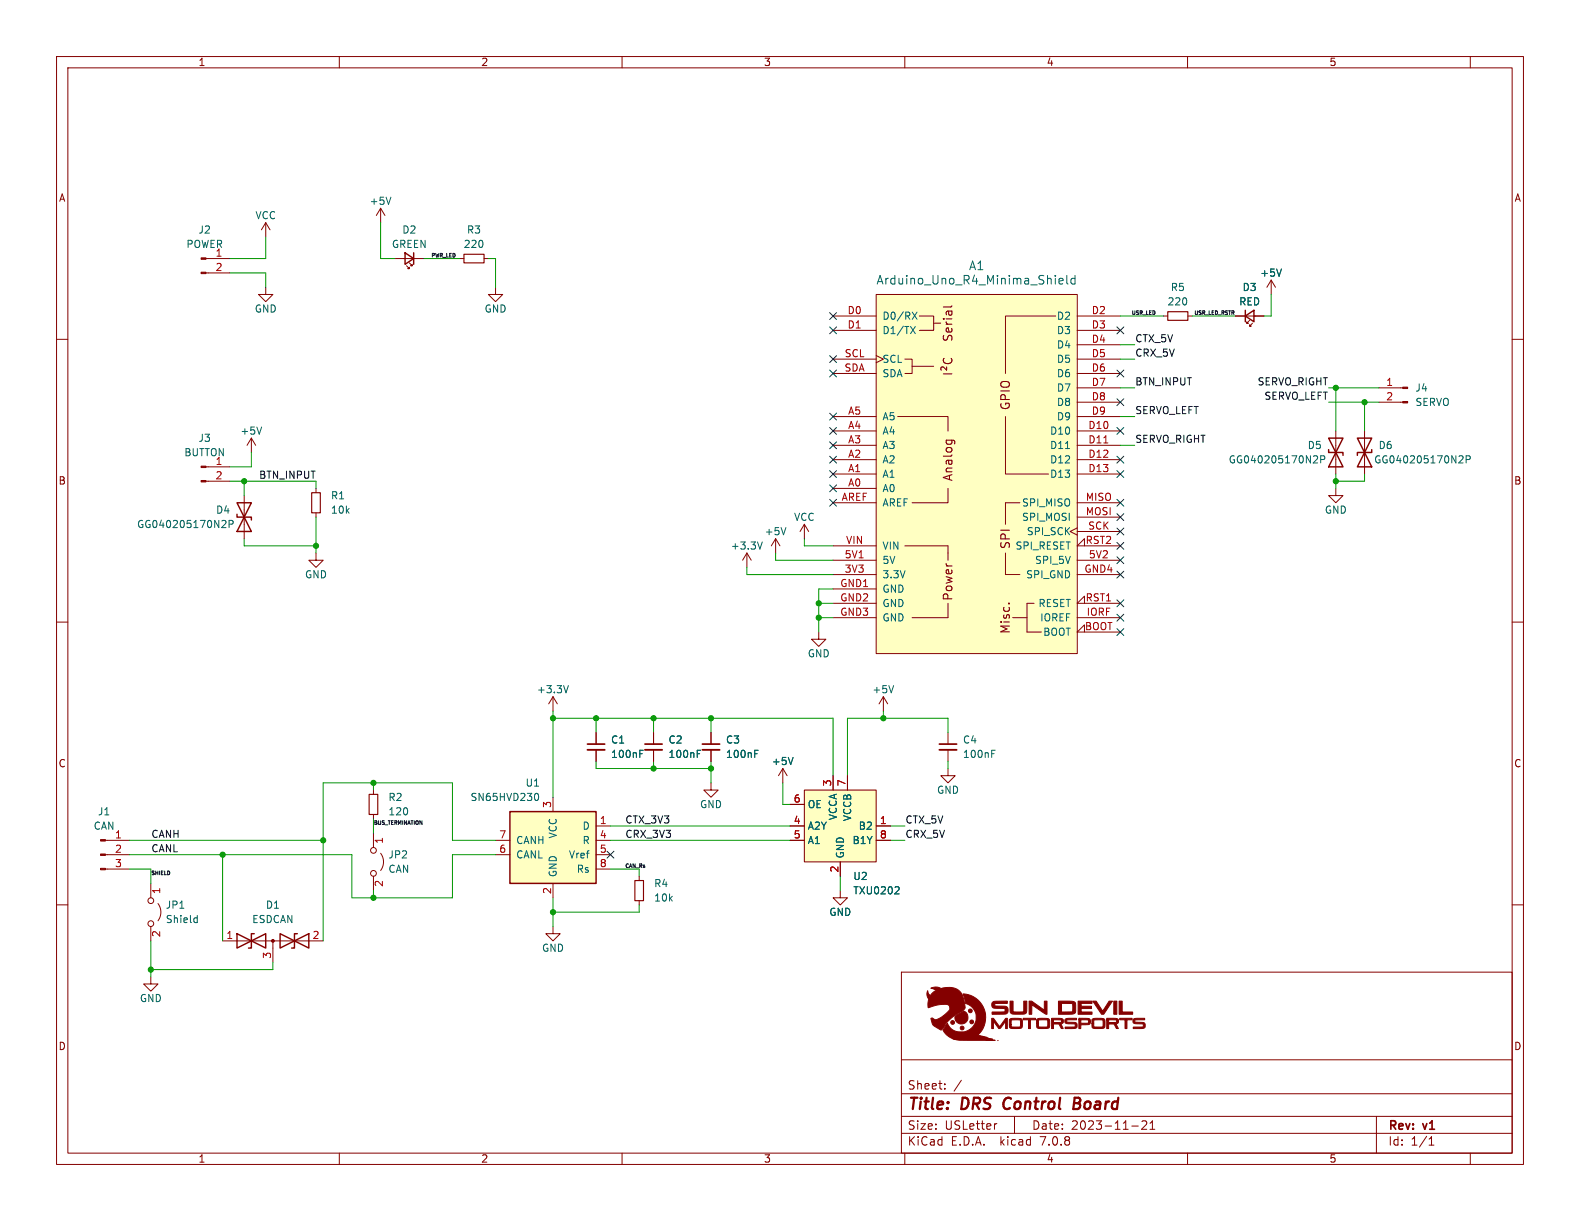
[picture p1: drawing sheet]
<svg xmlns="http://www.w3.org/2000/svg" width="279mm" height="216mm" viewBox="0 0 279 216" stroke-linecap="round" stroke-linejoin="round" font-family="sans-serif">
<g fill="none" stroke="#840000" stroke-width=".18">
<path d="M10 10h259.4v195.9h-259.4zM12 12h255.4v191.9h-255.4zM60 10v2M110 10v2M160 10v2M210 10v2M260 10v2M47 39.4l-.8 1.2M47 39.4v2.5M47 39.4l.8 1.2M67.3 36.8l-.8 1.3M67.3 36.8v2.6"/>
<path d="M67.3 36.8l.8 1.3M10 60h2M36.4 45.7h4.2M36.4 48.3h4.2M47 50.8v1.3h1.3l-1.3 1.2-1.3-1.2h1.3M69.8 45.7h5.1M71.9 47l.5 .5h-.3h.3v-.3M72.4 46.5l.5 .5h-.3h.3v-.3M81.3 45.7h.7M85.6 45.7h.8M87.6 50.8v1.3h1.3l-1.3 1.2-1.2-1.2h1.2M147.3 55.9h7.6"/>
<path d="M147.3 58.4h7.6M154.9 52.1h35.6v63.5h-35.6zM162.6 55.9h2.5v2.5h-2.5M165.1 57.2h1.3M186.7 55.9h-8.9v10.1M190.5 55.9h7.6M190.5 58.4h7.6M205.7 55.9h.8M210.1 55.9h.7M218.4 55.9h5.1M221 56.6l-.5 .6h.2h-.2v-.3M221.5 57.2l-.5 .5h.2h-.2v-.3"/>
<path d="M224.8 49.5l.8 1.3M224.8 49.5v2.6M224.8 49.5l-.8 1.3M267.4 60h2M44.4 77.5l-.7 1.2M44.4 77.5v2.5M44.4 77.5l.8 1.2M147.3 78.7h7.6M147.3 76.2h7.6M147.3 73.7h7.6M147.3 63.5h7.6M147.3 66h7.6"/>
<path d="M154.9 62.9l1.3 .6-1.3 .6M158.7 73.7h8.9v2.5M160 63.5h1.3v2.5h-1.3M161.3 64.8h3.8M177.8 73.7v10.1h7.6M190.5 78.7h7.6M190.5 76.2h7.6M190.5 73.7h7.6M190.5 61h7.6M190.5 63.5h7.6M190.5 66h7.6M190.5 68.6h7.6"/>
<path d="M190.5 71.1h7.6M236.2 76.2v7.6M241.3 76.2v7.6M243.8 68.6h4.3M243.8 71.1h4.3M36.4 85.1h4.2M36.4 82.6h4.2M43.2 87.6v7.7M55.9 97.8v1.3h1.2l-1.2 1.2-1.3-1.2h1.3M55.9 86.4v.7M55.9 90.7v.7M132.1 97.8l-.8 1.3"/>
<path d="M132.1 97.8v2.5M132.1 97.8l.7 1.3M137.2 95.3l-.8 1.2M137.2 95.3v2.5M137.2 95.3l.7 1.2M142.2 92.7l-.7 1.3M142.2 92.7v2.6M142.2 92.7l.8 1.3M147.3 99.1h7.6M147.3 86.4h7.6M147.3 83.8h7.6M147.3 81.3h7.6"/>
<path d="M147.3 88.9h7.6M147.3 96.5h7.6M160 96.5h7.6zM167.6 86.4v2.5h-6.3M167.6 96.5v2.6M177.8 97.8v3.8zM177.8 88.9v3.8zM177.8 88.9h2.5zM190.5 93.3l-1.3 .7 1.3 .6M190.5 99.1h7.6M190.5 83.8h7.6M190.5 81.3h7.6"/>
<path d="M190.5 88.9h7.6M190.5 91.4h7.6M190.5 94h7.6M191.8 96.5v-1.2l-1.3 1.2h7.6M236.2 86.4v1.2h1.3l-1.3 1.3-1.3-1.3h1.3M10 110h2M144.8 111.8v1.2h1.2l-1.2 1.3-1.3-1.3h1.3M147.3 101.6h7.6M147.3 104.1h7.6M147.3 106.7h7.6M147.3 109.2h7.6M161.3 109.2h6.3z"/>
<path d="M167.6 106.7v2.5M177.8 101.6h2.5zM179.1 109.2h2.5zM181.6 111.8h2.5zM181.6 106.7v5.1zM181.6 106.7h1.3zM190.5 101.6h7.6M190.5 109.2h7.6M191.8 111.8v-1.3l-1.3 1.3h7.6M191.8 106.7v-1.3l-1.3 1.3h7.6M267.4 110h2M66 139.7v.8"/>
<path d="M97.8 123.2l-.8 1.3M97.8 123.2v2.5M97.8 123.2l.8 1.3M105.4 129.5v2.1M105.4 132.6v2M115.6 129.5v2.1M115.6 132.6v2M125.7 138.4v1.3h1.3l-1.3 1.3-1.2-1.3h1.2M125.7 129.5v2.1M125.7 132.6v2M138.4 135.9l.8 1.3M138.4 135.9v2.5"/>
<path d="M138.4 135.9l-.7 1.3M142.2 139.7h12.7v12.7h-12.7zM147.3 137.2v2.5M149.9 137.2v2.5M156.2 123.2l.8 1.3M156.2 123.2v2.5M156.2 123.2l-.8 1.3M167.6 135.9v1.3h1.3l-1.3 1.2-1.2-1.2h1.2M167.6 129.5v2.1M167.6 132.6v2M10 160h2M18.6 148.6h4.3"/>
<path d="M18.6 151.1h4.3M18.6 153.7h4.3M26.7 156.2v2.6M27.9 159.8a2.54 2.54 0 0 1 0 3M66 144v.8M66 147.3v2.6M66 154.9v2.6M67.3 150.9a2.54 2.54 0 0 1 0 3M87.6 148.6h2.6M87.6 151.1h2.6M97.8 141v2.5M97.8 156.2v2.6"/>
<path d="M105.4 146.1h2.5M105.4 148.6h2.5M105.4 151.1h2.5M105.4 153.7h2.5M113 154.9v.8M113 159.3v.7M139.7 146.1h2.5M139.7 148.6h2.5M139.7 142.2h2.5M148.6 157.5v1.3h1.3l-1.3 1.2-1.3-1.2h1.3M148.6 152.4v2.5M154.9 146.1h2.6"/>
<path d="M154.9 148.6h2.6M267.4 160h2M26.7 172.7v1.3h1.2l-1.2 1.3-1.3-1.3h1.3M26.7 163.8v2.6M39.4 166.4h17.7M48.3 166.4v3.8M97.8 163.8v1.3h1.3l-1.3 1.3-1.3-1.3h1.3M159.4 171.9h108v32h-108zM159.4 197.4h108M159.4 193.4h108M159.4 187.4h108M167.1 192.4v.2"/>
<path d="M167.1 191.7v.1M170 191l-1.3 1.9M176.3 198.7l-.3 .1M179.4 197.4v3M200.1 199.1h1.2M201.9 198.3l.6-.1 .2 .1 .1 .3-.9 1.1h.9M203.4 199.7h.8M203.4 198.6l.4-.4v1.5M243.4 197.4v6.5M60 203.9v2M110 203.9v2M159.4 200.4h108"/>
<path d="M160 203.9v2M210 203.9v2M252.7 202.5h.9M252.7 201.4l.4-.4v1.5M260 203.9v2"/>
<circle cx="26.7" cy="159.3" r=".51"/>
<circle cx="66" cy="150.4" r=".51"/>
<circle cx="66" cy="154.4" r=".51"/>
<circle cx="26.7" cy="163.3" r=".51"/>
</g>
<path d="M177.7 194.4a1.27 1.27 0 0 0 0 1.6M189.9 195.1h.7M190.6 195.1l.3 .1M190.7 194.1h-.7l-.2 2 1-.1M190.8 195l-.2 .1" fill="none" stroke="#840000" stroke-width=".4"/>
<g fill="#840000" stroke="#840000" stroke-width=".18">
<path d="M170.3 175.7a4.2 4.2 0 0 1 3.8 2.8 4.2 4.2 0 0 1-1.2 4.5l1.7 .5-1.9-.1 2.8 .4-2.9-.1 3.4 .2-2.4 .1a21.7 21.7 0 0 1-5-.3h-.1l3.7-.1-3.7 .1-.7-.4-.6-.5-.5-.7 .8-1.2a2.64 2.64 0 0 0 4.1 1.1 2.64 2.64 0 0 0 0-4.2l-.9-.4z"/>
<path d="M164.6 174.7a1.93 1.93 0 0 1 2.4 .6l-.5-.5a2.81 2.81 0 0 1 3.9 2l.2 .8a1.13 1.13 0 0 1-.9 1.5 5.9 5.9 0 0 0-3 2.8 .37 .37 0 0 1-.3 .3 .37 .37 0 0 1-.4-.3 1.84 1.84 0 0 1-1.4-1.8 .48 .48 0 0 1 .7 .2 4 4 0 0 0 2.7-1.9 .73 .73 0 0 0-1-.8 7.8 7.8 0 0 0-2.8 .6 2.56 2.56 0 0 1 1.2-2.9l.4 .3 .3 .7-.1-.1a1.72 1.72 0 0 0-1.4-1.5z"/>
<path d="M175.4 180.1h.3l1.1 1.4 1-1.4h.3v1.8h-.3v-1.3a2.31 2.31 0 0 1-1.2 1.3l-.9-1.3v1.3h-.3z"/>
<path d="M178.5 180.3l.3-.2h.5a2.09 2.09 0 0 1 1.4 .2l.1 .2a1.32 1.32 0 0 1-.2 1.3h-1.8a.44 .44 0 0 1-.3-.6h.3l.1 .4h1a.41 .41 0 0 0 .5 0 .41 .41 0 0 0 .1-.5 .56 .56 0 0 0-.2-.8l-1.4 .1-.1 .8h-.3z"/>
<path d="M180.9 180.1h2.2v.2h-.9v1.6h-.3v-1.6h-1z"/>
<path d="M183.3 180.3l.3-.2h.5a2.09 2.09 0 0 1 1.5 .2v.2a1.32 1.32 0 0 1-.2 1.3h-1.8a.4 .4 0 0 1-.3-.5v-.3h.3a.42 .42 0 0 0 .1 .6h1a.41 .41 0 0 0 .5 0 .41 .41 0 0 0 .1-.5 .56 .56 0 0 0-.1-.8l-1.5 .1-.1 .6h-.3z"/>
<path d="M186 180.1h1.3a.57 .57 0 0 1 .7 .3 .57 .57 0 0 1-.3 .7l.3 .8h-.3l-.4-.8h-1v.8h-.3v-1.6h.3v.5h1.2a.22 .22 0 0 0 .2-.3 .22 .22 0 0 0-.2-.2h-1.5z"/>
<path d="M188.4 180.2l.5-.1h1.5v.2h-1.5a.2 .2 0 0 0-.3 .2 .2 .2 0 0 0 .2 .2l.9 .1a.58 .58 0 0 1 .8 .5 .58 .58 0 0 1-.8 .6h-1.3v-.3h1.5a.29 .29 0 0 0 .2-.4 .29 .29 0 0 0-.4-.2h-1a.47 .47 0 0 1-.4-.3 .47 .47 0 0 1 .1-.5z"/>
<path d="M190.8 180.1h1.3a.6 .6 0 0 1 .7 .7 .6 .6 0 0 1-.8 .4h-.9v.7h-.3v-1.6h.3v.6h.7a.58 .58 0 0 0 .7-.1 .34 .34 0 0 0-.1-.4 .34 .34 0 0 0-.4-.1h-1.2z"/>
<path d="M193.1 180.3l.3-.2h.5a2.09 2.09 0 0 1 1.4 .2l.1 .2a1.32 1.32 0 0 1-.2 1.3h-1.8a.4 .4 0 0 1-.3-.5v-.3h.3a.42 .42 0 0 0 .1 .6h1a.41 .41 0 0 0 .5 0 .41 .41 0 0 0 .1-.5 .56 .56 0 0 0-.2-.8l-1.4 .1-.1 .6h-.3z"/>
<path d="M195.7 180.1h1.4a.57 .57 0 0 1 .7 .3 .57 .57 0 0 1-.4 .7l.4 .8h-.4l-.4-.8h-1v.8h-.3v-1.6h.3v.5h1.3a.22 .22 0 0 0 .2-.3 .22 .22 0 0 0-.3-.2h-1.5z"/>
<path d="M198 180.1h2.2v.2h-.9v1.6h-.4v-1.6h-.9z"/>
<path d="M200.4 180.2l.5-.1h1.5v.2h-1.5a.2 .2 0 0 0-.2 .2 .2 .2 0 0 0 .2 .2l.8 .1a.58 .58 0 0 1 .8 .5 .58 .58 0 0 1-.7 .6h-1.4v-.3h1.5a.29 .29 0 0 0 .3-.4 .29 .29 0 0 0-.4-.2h-1a.47 .47 0 0 1-.5-.3 .47 .47 0 0 1 .1-.5z"/>
<path d="M169 179.6l1-.6a.69 .69 0 0 1 .8-.1 .69 .69 0 0 1 .4 .8 1.13 1.13 0 0 1-1.2 1.4 1.13 1.13 0 0 1-1-1.5z"/>
<path d="M175.5 177.2l.5-.2h2.1v.4l-2.2 .1a.24 .24 0 0 0 0 .2 .24 .24 0 0 0 .2 .2h1.1a.79 .79 0 0 1 1 .3 .79 .79 0 0 1-.2 1l-2.6 .2v-.5h1.9a.35 .35 0 0 0 .4-.3 .35 .35 0 0 0-.5-.3h-1.4a.61 .61 0 0 1-.5-.5 .61 .61 0 0 1 .2-.6z"/>
<path d="M178.6 177h.5v1.9h1.9v-1.9h.6v1.3a.81 .81 0 0 1-.3 1h-1.6a.79 .79 0 0 1-.9-.1 .79 .79 0 0 1-.2-.9z"/>
<path d="M182 177h.4l2.3 1.6v-1.6h.5v2.3l-.5-.1-2.2-1.5-.1 1.6h-.4z"/>
<path d="M187.2 177l2.7 .1a.62 .62 0 0 1 .3 .8v.3a.9 .9 0 0 1-.2 1l-.7 .1h-2.1v-1.9h.5v1.5h1.6a.36 .36 0 0 0 .4-.1 .36 .36 0 0 0 0-.4v-.7a.27 .27 0 0 0-.4-.3h-2.1z"/>
<path d="M190.6 177h2.5v.4h-1.9v.5h1.8v.4h-1.8v.6h1.9v.4h-2.5z"/>
<path d="M193.2 177h.6l1.2 1.8 1.1-1.8h.6l-1.5 2.3h-.4z"/>
<path d="M197 177h.5v2.3h-.5z"/>
<path d="M197.9 177h.5v1.9h1.9v.4h-2.4z"/>
<path d="M164 175.2l.2 .5 .2 .3-.2 .6-.3-.6z"/>
<path d="M35.6 85h.8v.2h-.8z"/>
<path d="M35.6 82.4h.8v.3h-.8z"/>
<path d="M35.6 48.1h.8v.3h-.8z"/>
<path d="M35.6 45.6h.8v.2h-.8z"/>
<path d="M248.1 71h.8v.2h-.8z"/>
<path d="M248.1 68.5h.8v.2h-.8z"/>
<path d="M17.8 153.5h.8v.3h-.8z"/>
<path d="M17.8 151h.8v.3h-.8z"/>
<path d="M17.8 148.5h.8v.2h-.8z"/>
<circle cx="170.1" cy="181.8" r=".33"/>
<circle cx="168.5" cy="180.8" r=".34"/>
<circle cx="171.8" cy="180.7" r=".33"/>
<circle cx="171.6" cy="178.7" r=".33"/>
<circle cx="48.3" cy="166.4" r=".25"/>
</g>
<g fill="#ffffc2" stroke="#ffffc2" stroke-width=".18">
<path d="M154.9 52.1h35.6v63.5h-35.6z"/>
<path d="M142.2 139.7h12.7v12.7h-12.7z"/>
<path d="M90.2 143.5h15.2v12.7h-15.2z"/>
</g>
<g fill="none" stroke="#840000" stroke-width=".19">
<path d="M166.8 56.4h.2M166.9 59.3l-.1 .6 .2 .2h.4l.3-.7 .3-.1 .3 .3v.6M167.3 56.9l.1 .3 .2 .1M167.3 57.3h1M167.3 56.4h1M167.7 55l.1 .5a.3 .3 0 0 0 .2 .2 .3 .3 0 0 0 .3-.2v-.5M168.3 58.1v.4l-.2 .2-.7-.1v-.5l.3-.1 .1 .7M168.3 55l-.9 .1v.6M168.3 54.1l-.2 .2h-1.3M166.8 66.1h1.5M167 63.4a.61 .61 0 0 0-.1 .7 .61 .61 0 0 0 .8 .2 .57 .57 0 0 0 .6-.3 .57 .57 0 0 0-.1-.6M167.3 77.8h1.3l.2 .3"/>
<path d="M167.4 77.8l-.1 .5M167.4 64.9v.6l-.5-.5a.31 .31 0 0 0-.5 .1v.4M168.3 77.8v.5M178.3 106.7h.2"/>
</g>
<g fill="none" stroke="#006464" stroke-width=".18">
<path d="M69.1 34.9l-.4 1.2M161 57.7l.9 1.3M161.3 55.2l.9 1.3M161.9 57.7l-.9 1.3M162.2 55.2l-.9 1.3M187.3 49.7l.7-.1-.1-.3-.4-.1-.2 .2v.8h.6M188.6 48.7v1.3l.3 .2M190.1 49.3l-.4-.1-.3 .3v.4l.1 .3h.6M190.1 48.7v1.5M226.6 47.6l-.4 1.2M46.3 75.5l-.5 1.3M188.4 79.3h.7"/>
<path d="M39.4 92l.4 .1 .2 .3-.8 .9h.8M40.5 92.7l.6-.1 .1-.2v-.3l-.7-.1v1.3M134.8 95.8l-.4 1.3M139 93.3l-.4 1.3M232.5 80.6l.4 .1 .1 .3-.8 .9h.8M233.5 81.3l.7-.1 .1-.2-.1-.3-.7-.1v1.3M258.2 80.6l.4 .1 .1 .3-.8 .9h.8M259.3 81.3l.6-.1 .1-.2-.1-.3-.6-.1v1.3M100.5 121.2l-.4 1.3M113.1 133.3h.5M113.1 132.7h.6M123.3 133.3h.4"/>
<path d="M123.3 132.7h.6M133.5 133.3h.4M133.5 132.7h.6M140.2 133.9l-.4 1.3M158 121.2l-.4 1.3M175.4 133.3h.4M175.4 132.7h.6M94.7 140.3h.1a.68 .68 0 0 1 .5 .6 .68 .68 0 0 1-.5 .6h-.1M158.8 156.8l.2 .2-.1 .3-.7 .8h.8M34.5 162.3l.4 .1M34.9 161.9v1.2M34.9 163.1h-.4"/>
</g>
<path d="M195.2 78.3h.7" fill="none" stroke="#a90000" stroke-width=".18"/>
<path d="M82 45h3.6v1.5h-3.6zM206.5 55.1h3.6v1.5h-3.6zM55.1 87.1h1.5v3.6h-1.5zM65.3 140.5h1.5v3.5h-1.5zM112.3 155.7h1.5v3.6h-1.5z" fill="none" stroke="#840000" stroke-width=".2"/>
<g fill="none" stroke="#840000" stroke-width=".25">
<path d="M71.6 44.7l1.6 1-1.6 1zM73.2 44.7v2M220.2 55.9l1.5-1v2zM220.2 54.9v2M234.9 79.5v.5h2.6v.5M234.9 77.5h2.6l-2.6 5.1h2.6zM240 77.5l2.6 5.1h-2.6l2.6-5.1zM242.6 79.5v.5h-2.6v.5M41.9 90.9v.5h2.5v.5M41.9 88.9h2.5l-2.5 5.1h2.5zM90.2 143.5h15.2v12.7h-15.2zM41.9 165.1l5.1 2.5v-2.5l-5.1 2.5z"/>
<path d="M45 165.1h-.6v2.5h-.5M49.5 165.1l5.1 2.5v-2.5l-5.1 2.5zM52.6 165.1h-.5v2.5h-.5"/>
</g>
<path d="M103.9 132.6h3M114 132.6h3.1M124.2 132.6h3.1M166.1 132.6h3.1" fill="none" stroke="#840000" stroke-width=".33"/>
<path d="M103.9 131.6h3M114 131.6h3.1M124.2 131.6h3.1M166.1 131.6h3.1" fill="none" stroke="#840000" stroke-width=".3"/>
<g fill="none" stroke="#009600" stroke-width=".18">
<path d="M67.3 39.4v6.3h2.5M40.6 48.3h6.4v2.5M47 41.9v3.8h-6.4M74.9 45.7h6.4M86.4 45.7h1.2v5.1M198.1 55.9h7.6M210.8 55.9h7.6M224.8 52.1v3.8h-1.3M198.1 68.6h2.6M198.1 63.5h2.6M198.1 61h2.6M198.1 78.7h2.6"/>
<path d="M198.1 73.7h2.6M234.9 68.6h8.9M234.9 71.1h8.9M236.2 68.6v7.6M241.3 71.1v5.1M40.6 85.1h15.3v1.3M43.2 85.1v2.5M43.2 95.3v1.2h12.7M44.4 80v2.6h-3.8M55.9 91.4v6.4M137.2 97.8v1.3h10.1M142.2 95.3v1.2h5.1"/>
<path d="M236.2 83.8v2.6M241.3 83.8v1.3h-5.1M132.1 100.3v1.3h15.2M144.8 109.2h2.5M144.8 106.7h2.5M147.3 104.1h-2.5v7.7M66 138.4v1.3M97.8 125.7v15.3M97.8 127h49.5v10.2M105.4 127v2.5M105.4 134.6v1.3h20.3M115.6 127v2.5"/>
<path d="M115.6 134.6v1.3M125.7 127v2.5M125.7 134.6v3.8M138.4 138.4v3.8h1.3M156.2 125.7v1.3M167.6 129.5v-2.5h-17.7v10.2M167.6 134.6v1.3M22.9 148.6h34.2M22.9 153.7h3.8v2.5M22.9 151.1h39.3v7.7h17.8v-7.7h7.6M39.4 151.1v15.3M66 144.8v2.5"/>
<path d="M66 157.5v1.3M87.6 148.6h-7.6v-10.2h-22.9v28M97.8 158.8v5M107.9 148.6h31.8M107.9 153.7h5.1v1.2M107.9 146.1h31.8M148.6 154.9v2.6M157.5 148.6h2.5M157.5 146.1h2.5M26.7 166.4v6.3M48.3 170.2v1.3h-21.6M113 160v1.3h-15.2"/>
</g>
<g fill="none" stroke="#000084" stroke-width=".18">
<path d="M146.7 55.3l1.2 1.2M146.7 57.8l1.2 1.2M147.9 55.3l-1.2 1.2M147.9 57.8l-1.2 1.2M197.5 57.8l1.2 1.2M198.7 57.8l-1.2 1.2M146.7 62.9l1.2 1.2M146.7 75.6l1.2 1.2M146.7 65.4l1.2 1.2M146.7 73.1l1.2 1.2M146.7 78.1l1.2 1.2M147.9 62.9l-1.2 1.2"/>
<path d="M147.9 75.6l-1.2 1.2M147.9 65.4l-1.2 1.2M147.9 73.1l-1.2 1.2M147.9 78.1l-1.2 1.2M197.5 70.5l1.2 1.2M197.5 65.4l1.2 1.2M197.5 75.6l1.2 1.2M198.7 70.5l-1.2 1.2M198.7 65.4l-1.2 1.2M198.7 75.6l-1.2 1.2M146.7 85.8l1.2 1.2M146.7 80.7l1.2 1.2"/>
<path d="M146.7 88.3l1.2 1.2M146.7 83.2l1.2 1.2M147.9 85.8l-1.2 1.2M147.9 80.7l-1.2 1.2M147.9 88.3l-1.2 1.2M147.9 83.2l-1.2 1.2M197.5 80.7l1.2 1.2M197.5 98.5l1.2 1.2M197.5 93.4l1.2 1.2M197.5 83.2l1.2 1.2M197.5 95.9l1.2 1.2M197.5 88.3l1.2 1.2"/>
<path d="M197.5 90.8l1.2 1.2M198.7 80.7l-1.2 1.2M198.7 98.5l-1.2 1.2M198.7 93.4l-1.2 1.2M198.7 83.2l-1.2 1.2M198.7 95.9l-1.2 1.2M198.7 88.3l-1.2 1.2M198.7 90.8l-1.2 1.2M197.5 101l1.2 1.2M197.5 108.6l1.2 1.2M197.5 111.2l1.2 1.2M197.5 106.1l1.2 1.2"/>
<path d="M198.7 101l-1.2 1.2M198.7 108.6l-1.2 1.2M198.7 111.2l-1.2 1.2M198.7 106.1l-1.2 1.2M107.3 150.5l1.3 1.2M108.6 150.5l-1.3 1.2"/>
</g>
<g fill="#009600" stroke="#009600" stroke-width=".18">
<circle cx="144.8" cy="109.2" r=".46"/>
<circle cx="144.8" cy="106.7" r=".46"/>
<circle cx="97.8" cy="127" r=".46"/>
<circle cx="97.8" cy="161.3" r=".46"/>
<circle cx="115.6" cy="135.9" r=".46"/>
<circle cx="156.2" cy="127" r=".46"/>
<circle cx="66" cy="158.8" r=".46"/>
<circle cx="39.4" cy="151.1" r=".46"/>
<circle cx="26.7" cy="171.5" r=".46"/>
<circle cx="241.3" cy="71.1" r=".46"/>
<circle cx="236.2" cy="68.6" r=".46"/>
<circle cx="236.2" cy="85.1" r=".46"/>
<circle cx="57.1" cy="148.6" r=".46"/>
<circle cx="66" cy="138.4" r=".46"/>
<circle cx="43.2" cy="85.1" r=".46"/>
<circle cx="55.9" cy="96.5" r=".46"/>
<circle cx="115.6" cy="127" r=".46"/>
<circle cx="105.4" cy="127" r=".46"/>
<circle cx="125.7" cy="127" r=".46"/>
<circle cx="125.7" cy="135.9" r=".46"/>
</g>
<g font-size="2.8" fill="#840000">
<text x="160.4" y="196.8">Title:</text>
<text x="170.1" y="196.8">DRS</text>
<text x="178.3" y="196.8">Control</text>
<text x="191.5" y="196.8">Board</text>
</g>
<g font-size="2.1" fill="#006464">
<text x="171.3" y="48">A1</text>
<text x="154.9" y="50.5">Arduino_Uno_R4_Minima_Shield</text>
</g>
<g font-size="2.1" fill="#840000">
<text x="178.8" y="72.7" transform="rotate(-90 178.8 72.7)">GPIO</text>
<text x="168.7" y="85.2" transform="rotate(-90 168.7 85.2)">Analog</text>
<text x="178.8" y="97.2" transform="rotate(-90 178.8 97.2)">SPI</text>
<text x="168.7" y="106.4" transform="rotate(-90 168.7 106.4)">Power</text>
<text x="178.8" y="112.2" transform="rotate(-90 178.8 112.2)">Misc.</text>
<text x="160.4" y="192.9">Sheet:</text>
<text x="160.4" y="202.8">KiCad</text>
<text x="160.4" y="200">Size:</text>
<text x="167.1" y="200">USLetter</text>
<text x="168.1" y="202.8">E.D.A.</text>
<text x="177" y="202.8">kicad</text>
<text x="182.4" y="200">Date:</text>
<text x="184.2" y="202.8">7.0.8</text>
<text x="189.4" y="200">2023-11-21</text>
<text x="245.4" y="200.2">Rev:</text>
<text x="245.4" y="202.8">Id:</text>
<text x="249.5" y="202.8">1/1</text>
<text x="251.8" y="200.2">v1</text>
</g>
<g font-size="1.8" fill="#840000">
<text x="35" y="11.9">1</text>
<text x="85" y="11.9">2</text>
<text x="135" y="11.9">3</text>
<text x="185" y="11.9">4</text>
<text x="235" y="11.9">5</text>
<text x="10.3" y="35.9">A</text>
<text x="267.7" y="35.9">A</text>
<text x="10.3" y="85.9">B</text>
<text x="267.7" y="85.9">B</text>
<text x="10.3" y="135.9">C</text>
<text x="267.7" y="135.9">C</text>
<text x="10.3" y="185.9">D</text>
<text x="267.7" y="185.9">D</text>
<text x="35" y="205.8">1</text>
<text x="85" y="205.8">2</text>
<text x="135" y="205.8">3</text>
<text x="185" y="205.8">4</text>
<text x="235" y="205.8">5</text>
</g>
<g font-size="1.8" fill="#006464">
<text x="35" y="41.5">J2</text>
<text x="45.1" y="39">VCC</text>
<text x="65.3" y="36.4">+5V</text>
<text x="71" y="41.5">D2</text>
<text x="82.5" y="41.5">R3</text>
<text x="32.9" y="44">POWER</text>
<text x="69.2" y="44">GREEN</text>
<text x="81.9" y="44">220</text>
<text x="206.9" y="51.7">R5</text>
<text x="219.6" y="51.7">D3</text>
<text x="222.8" y="49.1">+5V</text>
<text x="45" y="55.5">GND</text>
<text x="85.6" y="55.5">GND</text>
<text x="156" y="56.7">D0/RX</text>
<text x="156" y="59.3">D1/TX</text>
<text x="186.8" y="56.7">D2</text>
<text x="186.8" y="59.3">D3</text>
<text x="206.4" y="54.2">220</text>
<text x="219" y="54.2">RED</text>
<text x="156" y="64.4">SCL</text>
<text x="186.8" y="61.8">D4</text>
<text x="186.8" y="64.4">D5</text>
<text x="156" y="66.9">SDA</text>
<text x="186.8" y="66.9">D6</text>
<text x="186.8" y="69.4">D7</text>
<text x="186.8" y="72">D8</text>
<text x="250.2" y="69.4">J4</text>
<text x="250.2" y="72">SERVO</text>
<text x="42.4" y="77.1">+5V</text>
<text x="156" y="77.1">A4</text>
<text x="156" y="74.5">A5</text>
<text x="185.6" y="77.1">D10</text>
<text x="186.8" y="74.5">D9</text>
<text x="32.5" y="80.9">BUTTON</text>
<text x="35" y="78.3">J3</text>
<text x="38" y="82.3">1</text>
<text x="156" y="82.1">A2</text>
<text x="156" y="79.6">A3</text>
<text x="185.6" y="79.6">D11</text>
<text x="185.6" y="82.1">D12</text>
<text x="217.2" y="82.1">GG040205170N2P</text>
<text x="231.1" y="79.6">D5</text>
<text x="242.9" y="82.1">GG040205170N2P</text>
<text x="243.7" y="79.6">D6</text>
<text x="58.4" y="88.5">R1</text>
<text x="156" y="87.2">A0</text>
<text x="156" y="84.7">A1</text>
<text x="156" y="89.8">AREF</text>
<text x="180.6" y="89.8">SPI_MISO</text>
<text x="185.6" y="84.7">D13</text>
<text x="24.1" y="93.6">GG040205170N2P</text>
<text x="38.1" y="91">D4</text>
<text x="58.4" y="91">10k</text>
<text x="135.1" y="94.8">+5V</text>
<text x="140.3" y="92.3">VCC</text>
<text x="180.6" y="92.3">SPI_MOSI</text>
<text x="181.5" y="94.8">SPI_SCK</text>
<text x="234.2" y="91">GND</text>
<text x="129.1" y="97.4">+3.3V</text>
<text x="156" y="99.9">5V</text>
<text x="156" y="97.4">VIN</text>
<text x="179.5" y="97.4">SPI_RESET</text>
<text x="182.9" y="99.9">SPI_5V</text>
<text x="53.8" y="102.5">GND</text>
<text x="156" y="102.5">3.3V</text>
<text x="156" y="105">GND</text>
<text x="156" y="107.5">GND</text>
<text x="181.4" y="102.5">SPI_GND</text>
<text x="183.5" y="107.5">RESET</text>
<text x="156" y="110.1">GND</text>
<text x="183.8" y="110.1">IOREF</text>
<text x="184.4" y="112.6">BOOT</text>
<text x="142.7" y="116.4">GND</text>
<text x="94.8" y="122.8">+3.3V</text>
<text x="154.2" y="122.8">+5V</text>
<text x="108" y="131.7">C1</text>
<text x="118.1" y="131.7">C2</text>
<text x="128.3" y="131.7">C3</text>
<text x="170.2" y="131.7">C4</text>
<text x="108" y="134.2">100nF</text>
<text x="118.1" y="134.2">100nF</text>
<text x="128.3" y="134.2">100nF</text>
<text x="136.4" y="135.5">+5V</text>
<text x="170.2" y="134.2">100nF</text>
<text x="68.6" y="141.8">R2</text>
<text x="83.1" y="141.8">SN65HVD230</text>
<text x="92.8" y="139.3">U1</text>
<text x="123.7" y="143.1">GND</text>
<text x="142.7" y="143.1">OE</text>
<text x="165.6" y="140.6">GND</text>
<text x="16.5" y="146.9">CAN</text>
<text x="17.2" y="144.4">J1</text>
<text x="68.6" y="144.4">120</text>
<text x="91.2" y="149.5">CANH</text>
<text x="98.7" y="148.4" transform="rotate(-90 98.7 148.4)">VCC</text>
<text x="102.9" y="146.9">D</text>
<text x="102.9" y="149.5">R</text>
<text x="142.7" y="146.9">A2Y</text>
<text x="142.7" y="149.5">A1</text>
<text x="148.2" y="145.1" transform="rotate(-90 148.2 145.1)">VCCA</text>
<text x="150.7" y="149.5">B1Y</text>
<text x="150.7" y="145.3" transform="rotate(-90 150.7 145.3)">VCCB</text>
<text x="151.7" y="146.9">B2</text>
<text x="68.6" y="152">JP2</text>
<text x="68.6" y="154.5">CAN</text>
<text x="91.2" y="152">CANL</text>
<text x="98.7" y="155.2" transform="rotate(-90 98.7 155.2)">GND</text>
<text x="100.5" y="152">Vref</text>
<text x="101.9" y="154.5">Rs</text>
<text x="149.5" y="151.9" transform="rotate(-90 149.5 151.9)">GND</text>
<text x="150.8" y="155.8">U2</text>
<text x="29.2" y="160.9">JP1</text>
<text x="46.9" y="160.9">D1</text>
<text x="115.6" y="157.1">R4</text>
<text x="115.6" y="159.6">10k</text>
<text x="150.8" y="158.3">TXU0202</text>
<text x="29.2" y="163.4">Shield</text>
<text x="44.5" y="163.4">ESDCAN</text>
<text x="146.6" y="162.2">GND</text>
<text x="95.8" y="168.5">GND</text>
<text x="24.6" y="177.4">GND</text>
</g>
<g font-size="1.8" fill="#a90000">
<text x="38" y="45.5">1</text>
<text x="38" y="48">2</text>
<text x="149.8" y="55.6">D0</text>
<text x="149.8" y="58.2">D1</text>
<text x="193" y="55.6">D2</text>
<text x="193" y="58.2">D3</text>
<text x="149.2" y="65.8">SDA</text>
<text x="149.3" y="63.2">SCL</text>
<text x="193" y="60.7">D4</text>
<text x="193" y="63.2">D5</text>
<text x="193" y="65.8">D6</text>
<text x="193" y="68.3">D7</text>
<text x="193" y="70.9">D8</text>
<text x="245" y="68.3">1</text>
<text x="245" y="70.9">2</text>
<text x="149.9" y="75.9">A4</text>
<text x="149.9" y="73.4">A5</text>
<text x="192.4" y="75.9">D10</text>
<text x="193" y="73.4">D9</text>
<text x="149.9" y="83.6">A1</text>
<text x="149.9" y="81">A2</text>
<text x="149.9" y="78.5">A3</text>
<text x="192.4" y="78.5">D11</text>
<text x="192.4" y="81">D12</text>
<text x="192.4" y="83.6">D13</text>
<text x="38" y="84.8">2</text>
<text x="148.7" y="88.6">AREF</text>
<text x="149.9" y="86.1">A0</text>
<text x="191.9" y="88.6">MISO</text>
<text x="191.9" y="91.2">MOSI</text>
<text x="192.3" y="93.7">SCK</text>
<text x="149.3" y="101.3">3V3</text>
<text x="149.3" y="98.8">5V1</text>
<text x="149.5" y="96.3">VIN</text>
<text x="191.7" y="101.3">GND4</text>
<text x="191.9" y="96.3">RST2</text>
<text x="192.5" y="98.8">5V2</text>
<text x="148.5" y="103.9">GND1</text>
<text x="148.5" y="106.4">GND2</text>
<text x="191.9" y="106.4">RST1</text>
<text x="148.5" y="109">GND3</text>
<text x="191.8" y="111.5">BOOT</text>
<text x="192.1" y="109">IORF</text>
<text x="97.5" y="142.9" transform="rotate(-90 97.5 142.9)">3</text>
<text x="140.3" y="142">6</text>
<text x="147.1" y="139.1" transform="rotate(-90 147.1 139.1)">3</text>
<text x="149.6" y="139.1" transform="rotate(-90 149.6 139.1)">7</text>
<text x="20.2" y="148.3">1</text>
<text x="68" y="149.3" transform="rotate(-90 68 149.3)">1</text>
<text x="88.2" y="148.3">7</text>
<text x="106" y="145.8">1</text>
<text x="106" y="148.3">4</text>
<text x="140.3" y="145.8">4</text>
<text x="140.3" y="148.3">5</text>
<text x="155.5" y="145.8">1</text>
<text x="155.5" y="148.3">8</text>
<text x="20.2" y="150.9">2</text>
<text x="20.2" y="153.4">3</text>
<text x="88.2" y="150.9">6</text>
<text x="106" y="150.9">5</text>
<text x="106" y="153.4">8</text>
<text x="148.3" y="154.4" transform="rotate(-90 148.3 154.4)">2</text>
<text x="28.7" y="158.2" transform="rotate(-90 28.7 158.2)">1</text>
<text x="68" y="156.9" transform="rotate(-90 68 156.9)">2</text>
<text x="97.5" y="158.2" transform="rotate(-90 97.5 158.2)">2</text>
<text x="28.7" y="165.8" transform="rotate(-90 28.7 165.8)">2</text>
<text x="39.9" y="166.1">1</text>
<text x="55.2" y="166.1">2</text>
<text x="48" y="169.6" transform="rotate(-90 48 169.6)">3</text>
</g>
<g font-size="1.8" fill="#0f0f0f">
<text x="200.7" y="63.2">CRX_5V</text>
<text x="200.7" y="60.6">CTX_5V</text>
<text x="200.7" y="68.2">BTN_INPUT</text>
<text x="222.3" y="68.2">SERVO_RIGHT</text>
<text x="223.5" y="70.8">SERVO_LEFT</text>
<text x="200.7" y="73.3">SERVO_LEFT</text>
<text x="200.7" y="78.4">SERVO_RIGHT</text>
<text x="45.7" y="84.7">BTN_INPUT</text>
<text x="26.7" y="148.2">CANH</text>
<text x="110.5" y="145.7">CTX_3V3</text>
<text x="110.5" y="148.2">CRX_3V3</text>
<text x="160" y="145.7">CTX_5V</text>
<text x="160" y="148.2">CRX_5V</text>
<text x="26.7" y="150.8">CANL</text>
</g>
<g font-size=".9" fill="#0f0f0f">
<text x="76.2" y="45.5">PWR_LED</text>
<text x="199.9" y="55.7">USR_LED</text>
<text x="211" y="55.7">USR_LED_RSTR</text>
<text x="66" y="145.9">BUS_TERMINATION</text>
<text x="26.7" y="154.8">SHIELD</text>
<text x="110.5" y="153.5">CAN_Rs</text>
</g>
</svg>
